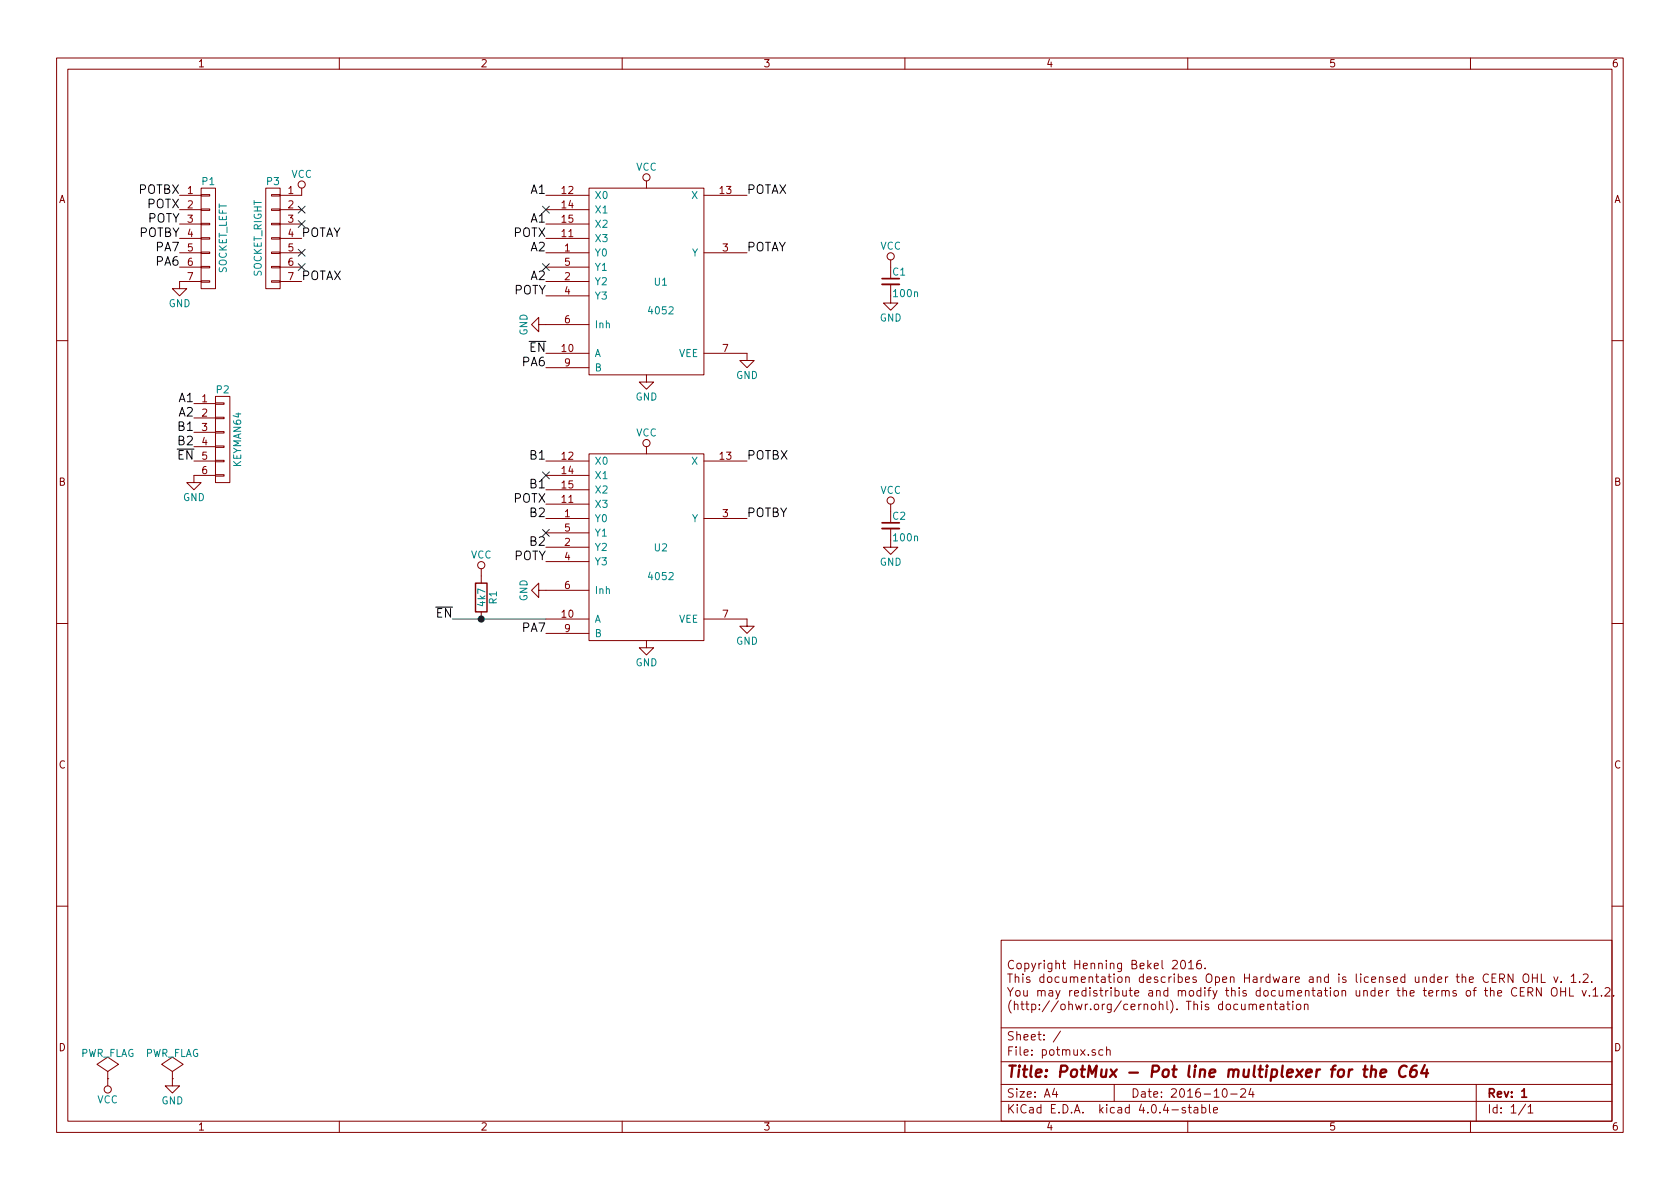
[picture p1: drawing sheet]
<svg xmlns="http://www.w3.org/2000/svg" width="297mm" height="210mm" viewBox="0 0 297 210" stroke-linecap="round" stroke-linejoin="round" font-family="sans-serif">
<g fill="none" stroke="#840000" stroke-width=".18">
<path d="M10 10.3h277v189.9h-277zM12 12.2h273v186.1h-273zM60 10.3v1.9M110 10.3v1.9M160 10.3v1.9M210 10.3v1.9M260 10.3v1.9M31.7 34.5h3.9M31.7 37.1h3.9M31.7 39.6h3.9M35.6 33.3h2.5v17.7h-2.5zM35.6 39.5h1.5v.2h-1.5z"/>
<path d="M35.6 37h1.5v.2h-1.5zM35.6 34.4h1.5v.3h-1.5zM47 33.3h2.5v17.7h-2.5zM48 39.5h1.5v.2h-1.5zM48 37h1.5v.2h-1.5zM48 34.4h1.5v.3h-1.5zM49.5 37.1h3.8M49.5 39.6h3.8M53.3 33.3v1.2h-3.8M96.5 34.5h7.6M96.5 37.1h7.6M96.5 39.6h7.6"/>
<path d="M104.1 33.3h20.4v33h-20.4zM114.3 32v1.3M124.5 34.5h7.6M31.7 42.2h3.9M31.7 44.7h3.9M31.7 47.2h3.9M35.6 49.7h1.5v.2h-1.5zM35.6 47.1h1.5v.3h-1.5zM35.6 44.6h1.5v.2h-1.5zM35.6 42h1.5v.3h-1.5zM35.6 49.8h-3.9v1.2h1.3l-1.3 1.3-1.2-1.3h1.2M48 49.7h1.5v.2h-1.5z"/>
<path d="M48 47.1h1.5v.3h-1.5zM48 44.6h1.5v.2h-1.5zM48 42h1.5v.3h-1.5zM49.5 42.2h3.8M49.5 44.7h3.8M49.5 47.2h3.8M49.5 49.8h3.8M95.2 57.4v-1.3l-1.2 1.3 1.2 1.3v-1.3h8.9M96.5 42.2h7.6M96.5 44.7h7.6M96.5 47.2h7.6M96.5 49.8h7.6"/>
<path d="M96.5 52.3h7.6M124.5 44.7h7.6M157.5 50.3v3.3h1.2l-1.2 1.3-1.3-1.3h1.3M157.5 46v1.2M10 60.2h2M34.3 71.4h3.8M34.3 73.9h3.8M34.3 76.4h3.8M34.3 79h3.8M38.1 78.9h1.5v.2h-1.5zM38.1 76.3h1.5v.3h-1.5zM38.1 73.8h1.5v.2h-1.5z"/>
<path d="M38.1 71.2h1.5v.3h-1.5zM38.1 70.1h2.5v15.2h-2.5zM96.5 62.5h7.6M96.5 65h7.6M114.3 66.3v1.3h1.3l-1.3 1.2-1.3-1.2h1.3M114.3 79v1.3M124.5 62.5h7.6v1.2h1.2l-1.2 1.3-1.3-1.3h1.3M285 60.2h2M34.3 81.5h3.8M38.1 83.9h1.5v.3h-1.5zM38.1 81.4h1.5v.3h-1.5zM38.1 84.1h-3.8v1.2h1.3l-1.3 1.3-1.3-1.3h1.3"/>
<path d="M96.5 81.5h7.6M96.5 84.1h7.6M96.5 91.7h7.6M96.5 96.8h7.6M96.5 99.3h7.6M96.5 94.2h7.6M96.5 89.1h7.6M96.5 86.6h7.6M104.1 80.3h20.4v33h-20.4zM124.5 81.5h7.6M124.5 91.7h7.6M157.5 93.5v3.3h1.2l-1.2 1.2-1.3-1.2h1.3"/>
<path d="M157.5 89.1v1.3M10 110.3h2M85.1 100.6v2.5M85.1 108.2v1.3M95.2 104.4v-1.3l-1.2 1.3 1.2 1.3v-1.3h8.9M96.5 109.5h7.6M96.5 112h7.6M114.3 113.3v1.2h1.3l-1.3 1.3-1.3-1.3h1.3M124.5 109.5h7.6v1.2h1.2l-1.2 1.3-1.3-1.3h1.3M285 110.3h2M10 160.2h2M177 166.3h108v32h-108z"/>
<path d="M178.2 174.6l.4 .8 .5-.8M178.2 172.2h.8M178.6 172.2v1.5M178.6 175.4v.7M178.8 176.9a1.71 1.71 0 0 0 0 2.2M179.2 170a.7 .7 0 0 0-.9 .2 .7 .7 0 0 0 .1 .9 .55 .55 0 0 0 .8 .1M179.3 177.7l.3-.1h.3l.1 1M179.3 177.1v1.5M179.5 172.9l.2-.2 .4 .1v.9M179.5 172.2v1.5M179.7 175.3l.2-.1 .4 .1 .1 .6-.2 .2h-.3l-.2-.1zM179.9 170.5l.2-.2 .4 .2 .1 .5-.2 .2-.3 .1-.2-.1z"/>
<path d="M180.5 177.6h.6M180.7 177.1v1.3l.4 .2M180.8 172.2v.2M180.8 172.7v1M181 175.2l.1 .9h.3l.2-.1M181.2 170.4l.4-.1 .3 .3-.1 .6h-.6M181.2 170.3v1.5M181.4 177.6h.5M181.6 177.1v1.3l.3 .2M181.6 175.2v.9M182.1 172.8a.37 .37 0 0 0-.6 .1l.1 .3 .5 .1v.2l-.2 .2h-.4M182.4 170.3l.4 1"/>
<path d="M182.4 177.6h.5l.2 .2-.1 .7h-.6M182.4 177.6v1.5M183.1 170.3l-.5 1.4-.2 .1M183.5 175.3l.2-.1h.4v.9M183.5 175.2v.9M183.7 170.3v1M183.8 178.4v.2M183.8 177.6v.2M184.1 170.3l-.4 .3M184.1 175.4a.36 .36 0 0 1 .4-.3 .36 .36 0 0 1 .3 .3v.7M184.6 172.8l-.5-.1-.3 .3 .1 .6 .2 .1h.5M184.6 172.2v1.5"/>
<path d="M184.6 169.8v.2M184.6 170.3v1M185.3 172.9l.2-.2 .4 .2 .1 .6-.1 .2h-.4l-.2-.1zM185.5 175.2h.6v.9M185.5 177l-1.2 1.9M186 170.3l-.1 1.4-.2 .1-.4-.1M186 170.4l-.5-.1-.2 .3v.6l.2 .1 .5-.1M186.1 175.5l-.5 .1-.2 .2 .2 .3h.5M186.7 170.5l.2-.2 .4 .1v.9M186.7 169.8v1.5M186.7 175.2l.3 .9M187.1 177l-1.2 1.9"/>
<path d="M187.2 172.8l-.4-.1-.3 .3 .1 .6 .2 .1h.4M187.4 175.2l-.5 1.3-.2 .2M187.6 177.7l.2-.1 .5 .1v.6l-.1 .2-.4 .1-.2-.2zM187.8 170.3h.6M187.9 172.7l.1 1h.3l.2-.1M188 169.8v1.3l.4 .2M188.5 172.7v1M189 177.7l.2-.1h.4v1M189 177.1v1.5M189.1 175.2v.9M189.3 172.9l.2-.2 .3 .1 .1 .9M189.3 172.7v1"/>
<path d="M189.6 175.2l-.5 .2M189.9 172.9a.36 .36 0 0 1 .3-.2 .36 .36 0 0 1 .4 .2v.8M190 175.7l.7-.2v-.3h-.5l-.2 .2 .1 .7h.6M190 169.8v1.5M190 170.5h.9M190.2 177.6l.3 1 .3-.8 .2 .8 .3-1M190.9 169.8v1.5M191.2 173.2l.7-.1-.1-.3-.4-.1-.2 .2 .1 .8h.5M191.5 170.8l.8-.1-.1-.3-.4-.1-.3 .2 .1 .7h.6M191.9 177.6v1M192 175.2h-.4l-.3 .2 .1 .6 .2 .1h.4M192 174.6v1.5"/>
<path d="M192.3 177.6l-.4 .2M192.6 172.9l.2-.2 .3 .1 .1 .9M192.6 172.7v1M192.7 174.6v.2M192.7 175.2v.9M192.8 178.4v.2M192.9 170.5l.2-.2 .4 .1v.9M192.9 170.3v1M193.5 177.7l.3-.1 .4 .1 .1 .6-.2 .2-.3 .1-.3-.2zM193.7 172.7h.6M193.9 172.2v1.3l.4 .2M193.9 175.2a.37 .37 0 0 0-.6 .2l.1 .2 .5 .1 .1 .2-.2 .2h-.5"/>
<path d="M194.3 170.5l.2-.2 .3 .1 .1 .9M194.3 170.3v1M194.4 175.2h.6M194.6 174.6v1.3l.4 .2M194.8 172.8h.6v.9M194.9 177.6v1M195.3 177.6l-.4 .2M195.4 173.1l-.5 .1-.2 .2 .2 .3h.5M195.5 175.2v.9M195.6 169.8v.2M195.6 170.3v1M195.9 172.7h.6"/>
<path d="M195.9 175.2l-.4 .2M196.1 172.2v1.3l.4 .2M196.3 170.5l.2-.2 .4 .1 .1 .9M196.3 170.3v1M196.4 174.6v.2M196.4 175.2v.9M196.5 177.6l-.1 1.3-.2 .2-.4-.1M196.5 177.6h-.5l-.2 .2v.6l.2 .2 .5-.1M197 172.2v.2M197 172.7v1M197.2 175.2h.4l.3 .2-.2 .7h-.5M197.2 174.6v1.5"/>
<path d="M197.7 172.9l.2-.2 .4 .2 .1 .6-.1 .2h-.4l-.2-.1zM198.2 177l-1.2 1.9M198.3 170.3l-.1 1.4-.2 .1-.3-.1M198.3 170.4l-.4-.1-.3 .3 .1 .6 .2 .1 .4-.1M198.5 175.2l.1 .9h.3l.2-.1M199 172.9l.2-.2 .4 .1 .1 .9M199 172.7v1M199.1 175.2v.9M199.4 177.6h-.4l-.3 .2 .1 .6 .2 .2 .4-.1M199.6 175.2h.6M199.8 174.6v1.3l.4 .2M200 178.1l.7-.2-.1-.3h-.4l-.2 .2 .1 .7h.5"/>
<path d="M200.2 170.5h.5l.2-.1v-.3l-.2-.3h-.5v1.5h.5l.3-.3a.41 .41 0 0 0-.3-.5M200.6 175.7l.7-.2v-.3h-.4l-.3 .2 .1 .7h.6M201.3 177.6v1M201.6 170.8l.7-.1-.1-.3-.4-.1-.2 .2 .1 .7h.5M201.8 177.6l-.5 .2M202.2 172.8l-.5-.1-.3 .3 .1 .6 .2 .1h.5M202.2 172.2v1.5M202.3 177.7l.2-.1h.4v1M202.3 177.6v1M202.8 173.2l.7-.1v-.3l-.5-.1-.2 .2 .1 .8h.6M202.9 169.8v1.5M203.1 170.8l.4 .5"/>
<path d="M203.1 175.2h.6l.1 .9M203.5 170.3l-.6 .6M203.6 177.7l.2-.1 .5 .1v.6l-.1 .2-.4 .1-.2-.2zM203.8 175.5l-.5 .1-.2 .2 .2 .3h.5M204.1 170.8l.7-.1-.1-.3-.4-.1-.2 .2 .1 .7h.5M204.5 175.3l.2-.1h.4v.9M204.5 175.2v.9M204.7 172.8a.37 .37 0 0 0-.6 .1l.1 .3 .5 .1v.2l-.2 .2h-.4M205 177.7l.2-.1h.4v1M205 177.1v1.5M205.5 169.8v1.3l.2 .2M206 172.8l-.4-.1-.3 .3 .1 .6 .2 .1h.4"/>
<path d="M206.3 177.1v1.3l.2 .2M206.5 175.2h-.5l-.2 .2v.6l.2 .1h.5M206.5 174.6v1.5M206.7 172.7v1M207 176.9a1.71 1.71 0 0 1 0 2.2M207.1 172.7l-.4 .3M207.3 170l.2-.2h.4l.3 .5-1 1h1M207.6 172.2v.2M207.6 172.7v1M208.1 178.4v.2M208.3 172.8l.5-.1 .2 .3-.1 .7h-.6M208.3 175.3l.2-.1h.4l.1 .9"/>
<path d="M208.3 172.2v1.5M208.3 175.2v.9M208.9 170l.2-.2a.81 .81 0 0 1 .6 .6 .81 .81 0 0 1-.3 .8l-.2 .1a.79 .79 0 0 1-.3-1.3zM209 175.4a.36 .36 0 0 1 .3-.3 .36 .36 0 0 1 .3 .3v.7M209.6 173.2l.7-.1v-.3l-.5-.1-.2 .2 .1 .8h.6M209.8 177.1h.8M210.2 170.3l.4-.5v1.5M210.2 171.3h.8M210.2 177.1v1.5M210.3 175.3l.2-.1 .5 .1v.6l-.1 .2h-.4l-.2-.1zM211.1 177.7l.2-.1h.4v1M211.1 177.1v1.5"/>
<path d="M211.5 172.8a.37 .37 0 0 0-.6 .1l.1 .3 .5 .1 .1 .2-.3 .2h-.4M212.3 169.8a.59 .59 0 0 0-.7 .7l.1 .7 .2 .1 .5-.1v-.5l-.1-.2-.4-.1-.3 .3M212.3 175.2h-.4l-.3 .2 .1 .6 .2 .1h.4M212.3 174.6v1.5M212.4 177.1v.1M212.4 177.6v1M213 174.6v.2M213 175.2v.9M213.1 171.2v.1M213.3 172.5l.3-.3a.53 .53 0 0 1 .7 .5v.5a.51 .51 0 0 1-.8 .5 1.05 1.05 0 0 1-.2-1.2zM213.5 175.2h.6M213.7 177.6a.37 .37 0 0 0-.6 .2l.1 .2 .5 .1v.2l-.2 .3-.4-.1"/>
<path d="M214.1 174.6l-.4 .3v1.2M214.5 175.2l.3 .9M214.9 172.8l.4-.1 .3 .3-.1 .7h-.6M214.9 172.7v1.5M215.2 175.2l-.5 1.3-.2 .2M216.2 177.6h-.5l-.3 .2 .1 .6 .2 .2 .5-.1M216.2 177.1v1.5M216.2 173.2l.7-.1-.1-.3-.4-.1-.2 .2 .1 .8h.5M216.7 175.2h.5M216.9 177.7l.2-.1 .4 .1 .1 .6-.2 .2-.3 .1-.2-.2zM216.9 174.6v1.3l.3 .2M217.6 172.9l.2-.2 .3 .1 .1 .9"/>
<path d="M217.6 172.7v1M217.8 175.3l.2-.1h.3l.1 .9M217.8 174.6v1.5M218.8 177.6h-.4l-.3 .2 .1 .6 .2 .2 .4-.1M219.1 174.6v.2M219.1 175.2v.9M219.5 177.6l.1 .9 .3 .1 .2-.2M220 172.2v1.5M220 172.9h.9M220.1 177.6v1M220.3 175.2a.37 .37 0 0 0-.6 .2l.1 .2 .5 .1 .1 .2-.2 .2h-.5M220.9 177.7l.2-.1h.3l.1 1"/>
<path d="M220.9 177.6v1M220.9 172.2v1.5M221.5 177.8a.36 .36 0 0 1 .3-.2 .36 .36 0 0 1 .3 .2v.8M221.6 172.8h.6v.9M222.2 173.1l-.4 .1-.3 .2 .3 .3h.4M222.8 178.1l.7-.2-.1-.3h-.4l-.2 .2 .1 .7h.5M222.8 175.2h-.4l-.3 .2 .1 .6 .2 .1h.4M222.8 174.6v1.5M223 172.7v1M223.4 172.7l-.4 .3M223.5 175.3l.2-.1 .5 .1v.6l-.1 .2h-.4l-.2-.1zM224.2 177.7l.2-.1h.3l.1 1"/>
<path d="M224.2 177.6v1M224.5 172.8l-.4-.1-.3 .3 .1 .6 .2 .1h.4M224.5 172.2v1.5M225.1 172.7l.3 1 .3-.7 .3 .7 .2-1M225.3 177.6h.6M225.5 175.2h-.4l-.3 .2 .1 .6 .2 .1h.4M225.5 177.1v1.3l.4 .2M226.2 175.2v.9h.4l.2-.1M226.4 177.6h.5l.1 1M226.8 175.2v.9M226.8 172.8h.6l.1 .9M227 177.9l-.5 .1-.2 .2 .2 .4 .5-.1"/>
<path d="M227.5 173.1l-.5 .1-.3 .2 .3 .3h.5M227.5 175.3l.2-.1h.4v.9M227.5 175.2v.9M227.5 177.6h.6M227.7 177.1v1.3l.4 .2M228.1 175.4a.36 .36 0 0 1 .4-.3 .36 .36 0 0 1 .3 .3v.7M228.2 172.7v1M228.6 177.1v.1M228.6 177.6v1M228.6 172.7l-.4 .3M229 173.2l.7-.1v-.3l-.4-.1-.3 .2 .1 .8h.6M229.3 177.7l.2-.1 .4 .1 .1 .6-.1 .2-.4 .1-.2-.2z"/>
<path d="M229.4 175.7l.7-.2v-.3h-.4l-.3 .2 .1 .7h.6M230.6 177.7l.2-.1h.4l.1 1M230.6 177.6v1M230.8 175.3l.2-.1h.4v.9M230.8 175.2v.9M231.5 172.8h.6l.1 .9M232 175.2h.5M232.2 174.6v1.3l.3 .2M232.2 173.1l-.5 .1-.2 .2 .2 .3h.5M232.9 172.9l.2-.2 .4 .1v.9M232.9 172.7v1M233 175.2h.6l.1 .9"/>
<path d="M233.7 175.5l-.5 .1-.3 .2 .3 .3h.5M234.2 175.2h.5M234.4 174.6v1.3l.3 .2M234.9 172.8l-.5-.1-.2 .3v.6l.2 .1h.5M234.9 172.2v1.5M235.2 174.6v.2M235.2 175.2v.9M235.9 175.3l.2-.1 .5 .1 .1 .6-.2 .2h-.4l-.2-.1zM236.7 172.2v.2M236.7 172.7v1M237.3 175.3l.2-.1h.4v.9M237.3 175.2v.9"/>
<path d="M237.9 172.8a.37 .37 0 0 0-.5 .1v.3l.5 .1 .1 .2-.2 .2h-.4M239.8 175.2l.1 .9h.3l.2-.1M239.8 172.2v1.3l.2 .2M240.4 175.2v.9M240.6 172.2v.2M240.6 172.7v1M241.1 175.3l.2-.1h.4l.1 .9M241.1 175.2v.9M241.9 172.8l-.4-.1-.3 .3 .1 .6 .2 .1h.4M242.5 173.2l.7-.1v-.3l-.5-.1-.2 .2 .1 .8h.6M243.1 175.2h-.4l-.3 .2 .1 .6 .2 .1h.4M243.1 174.6v1.5"/>
<path d="M243.7 175.7l.7-.2v-.3h-.4l-.3 .2 .1 .7h.6M243.9 172.9l.2-.2 .4 .1v.9M243.9 172.7v1M245.1 175.2v.9M245.5 175.2l-.4 .2M245.7 172.8a.37 .37 0 0 0-.5 .1v.3l.5 .1 .1 .2-.2 .2h-.4M246.4 173.2l.7-.1-.1-.3-.4-.1-.2 .2 .1 .8h.5M247 175.2h.5M247.2 174.6v1.3l.3 .2M248.1 175.3l.2-.1h.3l.1 .9M248.1 174.6v1.5M248.4 172.8l-.4-.1-.3 .3 .1 .6 .2 .1h.4"/>
<path d="M248.4 172.2v1.5M249.3 175.7l.7-.2v-.3h-.4l-.3 .2 .1 .7h.6M250.2 172.7l.1 1h.4l.2-.1M250.9 172.7v1M251.6 172.9l.2-.2 .4 .1v.9M251.6 172.7v1M251.6 175.2h.6M251.8 174.6v1.3l.4 .2M252.6 175.7l.7-.2v-.3h-.4l-.3 .2 .1 .7h.6M253.6 172.8l-.5-.1-.2 .3v.6l.2 .1h.5M253.6 172.2v1.5M254 175.2v.9"/>
<path d="M254.2 173.2l.7-.1v-.3l-.5-.1-.2 .2 .1 .8h.6M254.4 175.2l-.4 .2M254.9 175.3l.2-.1h.4l.1 .9M254.9 175.2v.9M255.6 175.4a.36 .36 0 0 1 .3-.3 .36 .36 0 0 1 .3 .3v.7M255.6 172.7v1M256 172.7l-.4 .3M257.5 175.2a.37 .37 0 0 0-.6 .2v.2l.6 .1v.2l-.2 .2h-.4M257.5 172.7h.5M257.7 172.2v1.3l.3 .2M258.5 172.9l.2-.2 .4 .1 .1 .9M258.5 172.2v1.5"/>
<path d="M259.3 175.3l.2-.1 .4 .1 .1 .6-.1 .2h-.4l-.2-.1zM259.8 173.2l.7-.1v-.3l-.5-.1-.2 .2 .1 .8h.6M260.5 175.2h.5M261 174.6l-.3 .3v1.2M262.5 175.2h.5M262.7 174.6v1.3l.3 .2M263.2 172.4a.7 .7 0 0 0-.9 .2 .7 .7 0 0 0 .1 .9 .55 .55 0 0 0 .8 .1M263.5 175.3l.2-.1h.4l.1 .9M263.5 174.6v1.5M263.8 172.9h.5M264.5 172.2h-.7v1.5h.7M264.8 175.7l.7-.2v-.3h-.5l-.2 .2 .1 .7h.6"/>
<path d="M265.2 173l.7-.1 .1-.2-.1-.3-.2-.2h-.5v1.5M265.5 173l.5 .7M267.5 172.2v1.5l-.9-1.5v1.5M268.2 174.8a.7 .7 0 0 0-.9 .2 .7 .7 0 0 0 .1 .9 .55 .55 0 0 0 .8 .1M268.8 175.4h.5M269.5 172.3l.1-.1a.53 .53 0 0 1 .7 .5v.5a.51 .51 0 0 1-.8 .5 .99 .99 0 0 1 0-1.4zM269.5 174.6h-.7v1.5h.7M270.2 175.4h.7l.1-.2-.1-.4-.2-.2h-.5v1.5M270.5 175.4l.5 .7M270.9 172.9h.9M270.9 172.2v1.5M271.8 172.2v1.5"/>
<path d="M272.5 172.2v1.5h.7M272.5 174.6v1.5l-.8-1.5v1.5M274.4 174.9l.3-.3a.53 .53 0 0 1 .6 .6v.5a.51 .51 0 0 1-.8 .4 1.05 1.05 0 0 1-.1-1.2zM274.7 172.7l.4 1 .4-1M275.9 175.4h.9M275.9 174.6v1.5M276 173.6v.1M276.8 174.6v1.5M277.5 174.6v1.5h.7M277.8 172.7l.4-.5v1.5M277.8 173.7h.9M279.3 173.6v.1"/>
<path d="M279.7 175.2l.4 .9 .4-.9M279.9 172.4l.3-.2h.3l.3 .5-.9 1h.9M281 176v.1M281.4 173.6v.1M281.7 175.1l.4-.5v1.5M281.7 176.1h.8M283.2 176v.1M283.8 174.8l.2-.2h.4l.3 .5-1 1h1M285 160.2h2M285.3 176v.1M19 190.7h.1M19 189.5l2-1.3-2-1.3-1.9 1.3 1.9 1.3v1.2"/>
<path d="M19 190.7v1.3M30.5 190.7h.1M30.5 189.5l1.9-1.3-1.9-1.3-1.9 1.3 1.9 1.3v1.2M30.5 190.7v1.3h1.2l-1.2 1.3-1.3-1.3h1.3M60 198.3v1.9M110 198.3v1.9M160 198.3v1.9M177 194.8h108M177 191.8h108M177 187.8h108M177 181.8h108M186.4 192.5l-.3 1h.9"/>
<path d="M186.8 193v1M187.5 182.3l-1.3 2M195 185.7l-.4-.1-.3 .3 .1 .6 .2 .1 .4-.1M195.7 185.7l.2-.1 .3 .1 .1 .9M195.7 185.1v1.5M197 191.8v3M209.6 195.9a.37 .37 0 0 0-.6 .1l.1 .3 .5 .1 .1 .1-.3 .3-.4-.1M210 198.3v1.9M210.1 195.8h.5M210.3 195.3v1.3l.3 .2M211.2 195.9h.5l.1 .9M211.8 196.2l-.5 .1-.2 .2 .2 .3 .5-.1"/>
<path d="M212.5 195.9l.4-.1 .3 .3-.1 .6h-.6M212.5 195.3v1.5M213.8 195.3v1.3l.2 .2M214.6 196.3l.7-.1-.1-.3-.4-.1-.2 .2v.7h.6M216.3 192.7l.2-.2a.81 .81 0 0 1 .6 .6 .81 .81 0 0 1-.3 .8l-.2 .1a.79 .79 0 0 1-.3-1.3zM217.6 193.5h1.1M219.4 192.7l.2-.2h.4l.2 .5-.9 1h.9M221.2 192.5l-.4 1h.9M221.5 193v1M260 198.3v1.9M261 191.8v6.5M269.7 195.2l-1.2 2"/>
<path d="M270.2 195.8l.4-.5v1.5M270.2 196.8h.8"/>
<circle cx="53.3" cy="32.6" r=".63"/>
<circle cx="114.3" cy="31.4" r=".63"/>
<circle cx="157.5" cy="45.3" r=".63"/>
<circle cx="114.3" cy="78.4" r=".63"/>
<circle cx="85.1" cy="99.9" r=".63"/>
<circle cx="157.5" cy="88.5" r=".63"/>
<circle cx="19" cy="192.7" r=".63"/>
</g>
<path d="M156 49.3h3M156 92.5h3M269.1 194h.8" fill="none" stroke="#840000" stroke-width=".3"/>
<path d="M241 189.1h.8M241.4 188.4l-.2 1.8 .1 .1 .4 .1M242.4 189.3a.52 .52 0 0 1 .9 .1l-.1 1M242.5 188.4l-.2 2M244.1 189.8l1-.2-.1-.4h-.7l-.3 1 .3 .2 .6-.1M248.7 188.6a.87 .87 0 0 0-1 0 .87 .87 0 0 0-.3 1 .69 .69 0 0 0 .3 .8 .69 .69 0 0 0 .8-.1M250.5 188.4a.93 .93 0 0 0-1.1 .9v1l.3 .1 .5-.1a.82 .82 0 0 0 .2-.9l-.2-.2a.69 .69 0 0 0-.8 .4M251.9 188.3l-.6 1.5h1.2M252.3 189.1l-.2 1.3" fill="none" stroke="#840000" stroke-width=".41"/>
<g fill="none" stroke="#000084" stroke-width=".18">
<path d="M52.7 36.5l1.2 1.2M52.7 39l1.2 1.2M53.9 36.5l-1.2 1.2M53.9 39l-1.2 1.2M95.9 36.5l1.2 1.2M97.1 36.5l-1.2 1.2M52.7 44.1l1.2 1.2M52.7 46.6l1.2 1.2M53.9 44.1l-1.2 1.2M53.9 46.6l-1.2 1.2M95.9 46.6l1.2 1.2M97.1 46.6l-1.2 1.2"/>
<path d="M95.9 83.5l1.2 1.2M95.9 93.6l1.2 1.2M97.1 83.5l-1.2 1.2M97.1 93.6l-1.2 1.2"/>
</g>
<path d="M84.1 103.1h2v5.1h-2z" fill="none" stroke="#840000" stroke-width=".25"/>
<path d="M80 109.5h16.5" fill="none" stroke="#008400" stroke-width=".18"/>
<circle cx="85.1" cy="109.5" r=".51" fill="#008400" stroke="#008400" stroke-width=".25"/>
<path d="M156 50.3h3M156 93.5h3" fill="none" stroke="#840000" stroke-width=".33"/>
<text font-size="2.8" fill="#840000" x="178" y="190.5">Title: PotMux - Pot line multiplexer for the C64</text>
<g font-size="2.1">
<text x="24.4" y="34.3">POTBX</text>
<text x="93.8" y="34.3">A1</text>
<text x="132.1" y="34.3">POTAX</text>
<text x="24.4" y="41.9">POTBY</text>
<text x="26" y="36.8">POTX</text>
<text x="26" y="39.4">POTY</text>
<text x="53.3" y="41.9">POTAY</text>
<text x="90.7" y="41.9">POTX</text>
<text x="93.8" y="39.4">A1</text>
<text x="27.6" y="44.4">PA7</text>
<text x="27.6" y="47">PA6</text>
<text x="93.8" y="44.4">A2</text>
<text x="132.1" y="44.4">POTAY</text>
<text x="53.3" y="49.5">POTAX</text>
<text x="90.7" y="52.1">POTY</text>
<text x="93.8" y="49.5">A2</text>
<text x="92.4" y="64.8">PA6</text>
<text x="93.6" y="62.2">EN</text>
<text x="31.6" y="71.1">A1</text>
<text x="31.6" y="73.7">A2</text>
<text x="31.6" y="76.2">B1</text>
<text x="31.3" y="81.3">EN</text>
<text x="31.6" y="78.7">B2</text>
<text x="93.8" y="81.3">B1</text>
<text x="132.1" y="81.3">POTBX</text>
<text x="90.7" y="88.9">POTX</text>
<text x="93.8" y="86.4">B1</text>
<text x="93.8" y="91.4">B2</text>
<text x="132.1" y="91.4">POTBY</text>
<text x="90.7" y="99.1">POTY</text>
<text x="93.8" y="96.5">B2</text>
<text x="77.1" y="109.2">EN</text>
<text x="92.4" y="111.8">PA7</text>
</g>
<g font-size="2.1" fill="#840000">
<text x="178" y="184">Sheet: /</text>
<text x="178" y="186.7">File: potmux.sch</text>
<text x="178" y="196.9">KiCad E.D.A. kicad 4.0.4-stable</text>
<text x="178" y="194.1">Size: A4</text>
<text x="200" y="194.1">Date: 2016-10-24</text>
<text x="263" y="194.1">Rev: 1</text>
<text x="263" y="196.9">Id: 1/1</text>
</g>
<g font-size="1.8" fill="#840000">
<text x="35" y="11.9">1</text>
<text x="85" y="11.9">2</text>
<text x="135" y="11.9">3</text>
<text x="185" y="11.9">4</text>
<text x="235" y="11.9">5</text>
<text x="285" y="11.9">6</text>
<text x="10.4" y="35.9">A</text>
<text x="33.2" y="34.3">1</text>
<text x="51" y="34.3">1</text>
<text x="99.4" y="34.3">12</text>
<text x="127.3" y="34.3">13</text>
<text x="285.4" y="35.9">A</text>
<text x="33.2" y="36.8">2</text>
<text x="33.2" y="39.4">3</text>
<text x="33.2" y="41.9">4</text>
<text x="51" y="36.8">2</text>
<text x="51" y="39.4">3</text>
<text x="51" y="41.9">4</text>
<text x="99.4" y="41.9">11</text>
<text x="99.4" y="36.8">14</text>
<text x="99.4" y="39.4">15</text>
<text x="33.2" y="44.4">5</text>
<text x="33.2" y="47">6</text>
<text x="51" y="44.4">5</text>
<text x="51" y="47">6</text>
<text x="99.8" y="44.4">1</text>
<text x="99.8" y="47">5</text>
<text x="127.8" y="44.4">3</text>
<text x="33.2" y="49.5">7</text>
<text x="51" y="49.5">7</text>
<text x="99.8" y="49.5">2</text>
<text x="99.8" y="52.1">4</text>
<text x="99.8" y="57.1">6</text>
<text x="99.4" y="62.2">10</text>
<text x="99.8" y="64.8">9</text>
<text x="127.8" y="62.2">7</text>
<text x="35.7" y="71.1">1</text>
<text x="35.7" y="73.7">2</text>
<text x="35.7" y="76.2">3</text>
<text x="35.7" y="78.7">4</text>
<text x="35.7" y="81.3">5</text>
<text x="35.7" y="83.8">6</text>
<text x="99.4" y="81.3">12</text>
<text x="99.4" y="83.8">14</text>
<text x="127.3" y="81.3">13</text>
<text x="10.4" y="85.9">B</text>
<text x="99.4" y="88.9">11</text>
<text x="99.4" y="86.4">15</text>
<text x="285.4" y="85.9">B</text>
<text x="99.8" y="91.4">1</text>
<text x="99.8" y="94">5</text>
<text x="127.8" y="91.4">3</text>
<text x="99.8" y="96.5">2</text>
<text x="99.8" y="99.1">4</text>
<text x="99.8" y="104.1">6</text>
<text x="99.4" y="109.2">10</text>
<text x="99.8" y="111.8">9</text>
<text x="127.8" y="109.2">7</text>
<text x="10.4" y="135.9">C</text>
<text x="285.4" y="135.9">C</text>
<text x="10.4" y="185.9">D</text>
<text x="285.4" y="185.9">D</text>
<text x="35" y="199.9">1</text>
<text x="85" y="199.9">2</text>
<text x="135" y="199.9">3</text>
<text x="185" y="199.9">4</text>
<text x="235" y="199.9">5</text>
<text x="285" y="199.9">6</text>
</g>
<g font-size="1.8" fill="#008484">
<text x="35.8" y="32.7">P1</text>
<text x="47.2" y="32.7">P3</text>
<text x="51.5" y="31.4">VCC</text>
<text x="105.2" y="35.2">X0</text>
<text x="112.4" y="30.2">VCC</text>
<text x="122.3" y="35.2">X</text>
<text x="105.2" y="37.7">X1</text>
<text x="105.2" y="40.3">X2</text>
<text x="105.2" y="45.3">Y0</text>
<text x="105.2" y="47.9">Y1</text>
<text x="105.2" y="42.8">X3</text>
<text x="122.3" y="45.3">Y</text>
<text x="155.6" y="44.1">VCC</text>
<text x="40.1" y="48.5" transform="rotate(-90 40.1 48.5)">SOCKET_LEFT</text>
<text x="46.3" y="49.1" transform="rotate(-90 46.3 49.1)">SOCKET_RIGHT</text>
<text x="105.2" y="50.4">Y2</text>
<text x="105.2" y="53">Y3</text>
<text x="115.7" y="50.5">U1</text>
<text x="157.9" y="48.7">C1</text>
<text x="158.1" y="52.5">100n</text>
<text x="29.8" y="54.3">GND</text>
<text x="93.2" y="59.4" transform="rotate(-90 93.2 59.4)">GND</text>
<text x="105.2" y="58">Inh</text>
<text x="114.9" y="55.6">4052</text>
<text x="155.5" y="56.8">GND</text>
<text x="105.2" y="65.7">B</text>
<text x="105.2" y="63.1">A</text>
<text x="119.9" y="63.1">VEE</text>
<text x="38.3" y="69.5">P2</text>
<text x="112.3" y="70.8">GND</text>
<text x="130.1" y="67">GND</text>
<text x="112.4" y="77.2">VCC</text>
<text x="42.6" y="82.5" transform="rotate(-90 42.6 82.5)">KEYMAN64</text>
<text x="105.2" y="82.2">X0</text>
<text x="122.3" y="82.2">X</text>
<text x="32.3" y="88.6">GND</text>
<text x="105.2" y="89.8">X3</text>
<text x="105.2" y="84.7">X1</text>
<text x="105.2" y="87.2">X2</text>
<text x="155.6" y="87.3">VCC</text>
<text x="105.2" y="92.3">Y0</text>
<text x="105.2" y="94.9">Y1</text>
<text x="122.3" y="92.3">Y</text>
<text x="157.9" y="91.9">C2</text>
<text x="158.1" y="95.7">100n</text>
<text x="83.2" y="98.7">VCC</text>
<text x="105.2" y="97.4">Y2</text>
<text x="105.2" y="99.9">Y3</text>
<text x="115.7" y="97.5">U2</text>
<text x="155.5" y="100">GND</text>
<text x="85.8" y="107.1" transform="rotate(-90 85.8 107.1)">4k7</text>
<text x="87.8" y="106.8" transform="rotate(-90 87.8 106.8)">R1</text>
<text x="93.2" y="106.3" transform="rotate(-90 93.2 106.3)">GND</text>
<text x="105.2" y="105">Inh</text>
<text x="114.9" y="102.6">4052</text>
<text x="105.2" y="112.6">B</text>
<text x="105.2" y="110.1">A</text>
<text x="119.9" y="110.1">VEE</text>
<text x="130.1" y="114">GND</text>
<text x="112.3" y="117.8">GND</text>
<text x="14.1" y="186.9">PWR_FLAG</text>
<text x="25.5" y="186.9">PWR_FLAG</text>
<text x="17.2" y="195.1">VCC</text>
<text x="28.5" y="195.3">GND</text>
</g>
</svg>
